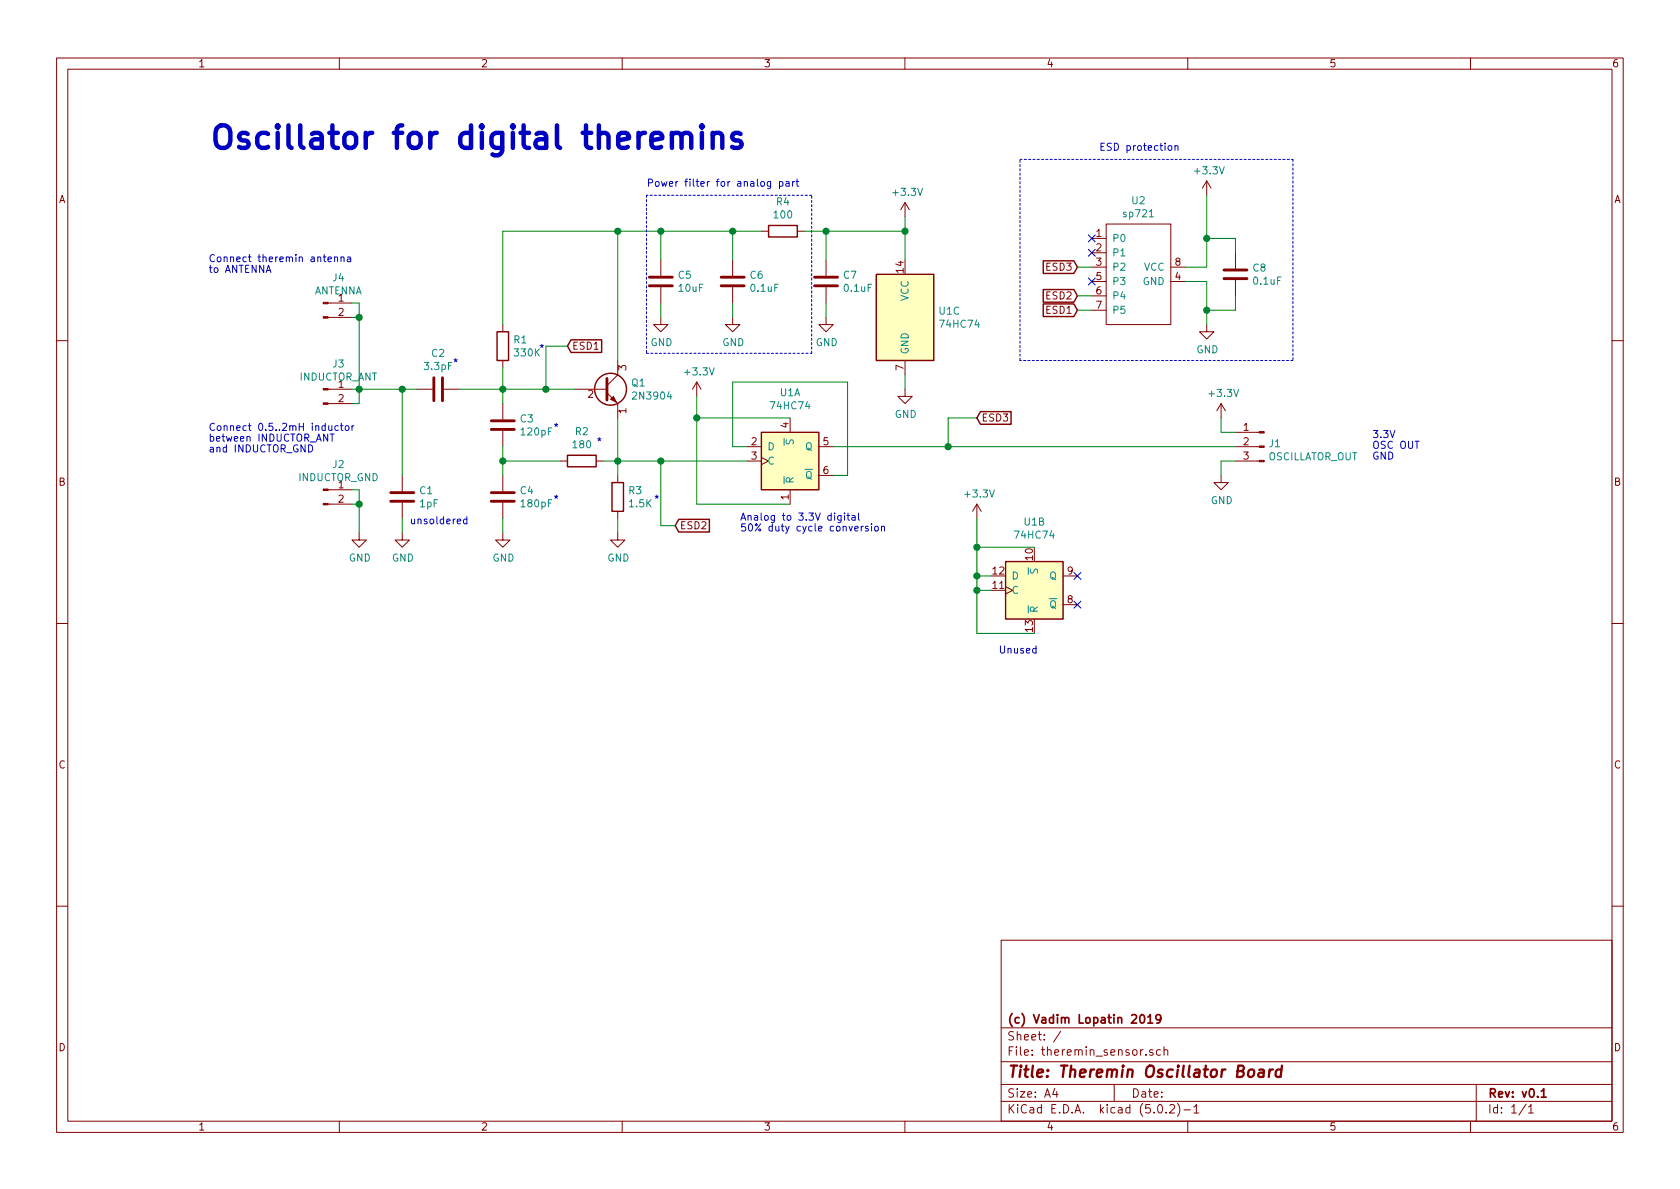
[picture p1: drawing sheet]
<svg xmlns="http://www.w3.org/2000/svg" width="297mm" height="210mm" viewBox="0 0 297 210" stroke-linecap="round" stroke-linejoin="round" font-family="sans-serif">
<g fill="none" stroke="#840000" stroke-width=".18">
<path d="M10 10.3h277v189.9h-277zM12 12.2h273v186.1h-273zM60 10.3v1.9M110 10.3v1.9M160 10.3v1.9M210 10.3v1.9M260 10.3v1.9M160 35.8v2.5M160 35.8l-.7 1.3M160 35.8l.8 1.3M195.6 39.6h11.4v17.8h-11.4zM213.4 32l-.8 1.3"/>
<path d="M213.4 32v2.5M213.4 32l.7 1.3M58 56.1h4.2M58 53.6h4.2M88.9 57.4v1.3M116.8 56.1v1.3h1.3l-1.3 1.3-1.2-1.3h1.2M116.8 46v2.8M116.8 50.8v2.8M129.5 56.1v1.3h1.3l-1.3 1.3-1.2-1.3h1.2M129.5 46v2.8M129.5 50.8v2.8M134.6 40.9h1.3"/>
<path d="M141 40.9h1.2M146 56.1v1.3h1.3l-1.3 1.3-1.2-1.3h1.2M146 46v2.8M146 50.8v2.8M193 42.2h2.6M193 44.7h2.6M193 47.2h2.6M193 49.8h2.6M193 52.3h2.6M193 54.9h2.6M207 47.2h2.5M207 49.8h2.5"/>
<path d="M213.4 57.4v1.3h1.2l-1.2 1.2-1.3-1.2h1.3M218.4 44.7v2.8M218.4 49.5v2.8M10 60.2h2M58 68.8h4.2M58 71.4h4.2M73.7 68.8h2.8M78.5 68.8h2.8M88.9 63.7v1.3M88.9 71.4v2.8M88.9 76.2v2.8M101.6 68.8h5.7"/>
<path d="M107.3 69.5l1.9 1.9v2.5M109.2 63.7v2.6l-1.9 1.9M123.2 67.6l-.8 1.2M123.2 67.6v2.5M123.2 67.6l.8 1.2M132.1 79h2.5M139.7 73.9v2.5M144.8 79h2.5M160 68.8v1.3h1.3l-1.3 1.3-1.3-1.3h1.3M160 63.7v2.6M215.9 71.4l-.8 1.2M215.9 71.4v2.5"/>
<path d="M215.9 71.4l.8 1.2M218.4 79h4.3M218.4 76.4h4.3M285 60.2h2M58 89.1h4.2M58 86.6h4.2M63.5 94.2v1.3h1.3l-1.3 1.3-1.3-1.3h1.3M71.1 94.2v1.3h1.3l-1.3 1.3-1.3-1.3h1.3M71.1 84.1v2.8M71.1 88.9v2.8M88.9 94.2v1.3h1.3l-1.3 1.3-1.3-1.3h1.3M88.9 84.1v2.8"/>
<path d="M88.9 88.9v2.8M99.1 81.5h1.2M105.4 81.5h1.3M109.2 94.2v1.3h1.3l-1.3 1.3-1.3-1.3h1.3M109.2 84.1v1.2M109.2 90.4v1.3M132.1 81.5h2.5M134.6 80.9l1.3 .6-1.3 .7M139.7 86.6v2.5M144.8 84.1h2.5M172.7 89.1l-.7 1.3M172.7 89.1v2.6"/>
<path d="M172.7 89.1l.8 1.3M215.9 84.1v1.2h1.3l-1.3 1.3-1.3-1.3h1.3M218.4 81.5h4.3M10 110.3h2M177.8 103.8l1.3 .6-1.3 .6M188 106.9h2.5M188 101.8h2.5M285 110.3h2M10 160.2h2M177 166.3h108v32h-108zM285 160.2h2M60 198.3v1.9"/>
<path d="M110 198.3v1.9M160 198.3v1.9M177 194.8h108M177 191.8h108M177 187.8h108M177 181.8h108M186.5 192.5l-.4 1h1M186.8 193v1M187.6 182.3l-1.3 2M197 191.8v3M202.6 186.5v.1M203.8 185.7a.37 .37 0 0 0-.5 .1v.2l.5 .2 .1 .1-.2 .3-.4-.1"/>
<path d="M204.8 195.5l.4-.2a.94 .94 0 0 1 0 1.5 .79 .79 0 0 1-.4-1.3zM205.2 185.7l-.5-.1-.2 .3v.6l.2 .1 .5-.1M205.8 185.7h.1a.37 .37 0 0 1 .6 .1v.8M205.8 185.1v1.5M206.2 196.7v.1M206.8 195.5l.2-.2h.4l.2 .2 .1 .3-.1 .2-.8 .8h.9M208.2 195.1a1.71 1.71 0 0 1 0 2.3M209.3 196.3h1.2M210 198.3v1.9M211.1 195.8l.4-.5v1.5M211.1 196.8h.9M260 198.3v1.9"/>
<path d="M261 191.8v6.5M269.8 195.2l-1.2 2M270.3 195.8l.4-.5v1.5M270.3 196.8h.8"/>
</g>
<path d="M201.7 179.5l.2-.1a.8 .8 0 0 1 .5 .8 .8 .8 0 0 1-.5 .7 1 1 0 0 1-.2-1.4zM202.9 179.9l.5-.5v1.5M202.9 180.9h.9M205.2 180.1l-.2 .3-.5-.1-.1-.2v-.4l.1-.2 .5-.1 .2 .2a1.19 1.19 0 0 1-.2 1.2l-.5 .1M272.5 193l.4-.5v1.5M272.5 194h.9" fill="none" stroke="#840000" stroke-width=".3"/>
<path d="M222.7 189.2h.7v1.2M223.5 189.6l-.7 .1a.4 .4 0 0 0-.3 .3 .4 .4 0 0 0 .2 .4l.7-.1M224.5 189.1l-.2 1.3M225.1 189.1a.55 .55 0 0 0-.7 .4M226.6 189.2a.68 .68 0 0 0-1 .3v.8l.3 .1 .5-.1M226.7 188.4l-.3 2" fill="none" stroke="#840000" stroke-width=".41"/>
<g fill="none" stroke="#840000" stroke-width=".25">
<path d="M135.9 39.9h5.1v2h-5.1zM87.9 58.7h2v5h-2zM154.9 48.5h10.2v15.2h-10.2zM184.5 53.7h5.4l.6 1.2-.6 1.1h-5.4zM184.5 51.2h5.4l.6 1.1-.6 1.1h-5.4zM184.5 46.1h5.4l.6 1.1-.6 1.2h-5.4zM101 60.1h5.4v2.2h-5.4l-.7-1.1zM134.6 76.4h10.2v10.2h-10.2zM173.4 72.8h5.4v2.2h-5.4l-.7-1.1zM100.3 80.5h5.1v2h-5.1zM108.2 85.3h2v5.1h-2zM120 91.8h5.4v2.3h-5.4l-.6-1.1z"/>
<path d="M177.8 99.3h10.2v10.2h-10.2z"/>
<circle cx="107.9" cy="68.8" r="2.82"/>
</g>
<g fill="none" stroke="#840000" stroke-width=".51">
<path d="M114.8 50.5h4.1M114.8 49h4.1M127.5 50.5h4.1M127.5 49h4.1M144 50.5h4.1M144 49h4.1M216.4 49.3h4.1M216.4 47.7h4.1M76.7 66.8v4.1M78.2 66.8v4.1M86.9 75.9h4M86.9 74.4h4"/>
<path d="M107.3 66.9v3.8M69.1 88.6h4.1M69.1 87.1h4.1M86.9 88.6h4M86.9 87.1h4"/>
</g>
<g fill="#840000" stroke="#840000" stroke-width=".18">
<path d="M107.9 70.6l.6-.5 .5 1z"/>
<path d="M222.7 81.4h.8v.3h-.8z"/>
<path d="M222.7 78.9h.8v.2h-.8z"/>
<path d="M222.7 76.3h.8v.3h-.8z"/>
<path d="M57.1 89h.9v.3h-.9z"/>
<path d="M57.1 86.5h.9v.2h-.9z"/>
<path d="M57.1 71.2h.9v.3h-.9z"/>
<path d="M57.1 68.7h.9v.3h-.9z"/>
<path d="M57.1 56h.9v.3h-.9z"/>
<path d="M57.1 53.5h.9v.2h-.9z"/>
</g>
<g fill="#ffffc2" stroke="#ffffc2" stroke-width=".18">
<path d="M134.6 76.4h10.2v10.2h-10.2z"/>
<path d="M154.9 48.5h10.2v15.2h-10.2z"/>
<path d="M177.8 99.3h10.2v10.2h-10.2z"/>
</g>
<g fill="none" stroke="#008400" stroke-width=".18">
<path d="M160 38.3v7.7M213.4 34.5v12.7h-3.9M62.2 53.6h1.3v17.8h-1.3M62.2 56.1h1.3M109.2 40.9v22.8M116.8 40.9v5.1M116.8 53.6v2.5M129.5 40.9v5.1M129.5 53.6v2.5M134.6 40.9h-45.7v16.5M142.2 40.9h17.8M146 40.9v5.1"/>
<path d="M146 53.6v2.5M190.5 54.9h2.5M190.5 47.2h2.5M190.5 52.3h2.5M209.5 49.8h3.9v7.6M213.4 42.2h5v2.5M218.4 52.3v2.6h-5M62.2 68.8h11.5M71.1 68.8v15.3M81.3 68.8h20.3M88.9 65v6.4M88.9 79v5.1"/>
<path d="M100.3 61.2h-3.8v7.6M109.2 73.9v10.2M123.2 73.9h16.5M123.2 70.1v19h16.5M132.1 79h-2.6v-11.4h20.4v16.5h-2.6M147.3 79h71.1M160 66.3v2.5M172.7 73.9h-5.1v5.1M215.9 73.9v2.5h2.5M62.2 89.1h1.3M62.2 86.6h1.3v7.6M71.1 91.7v2.5"/>
<path d="M88.9 81.5h10.2M88.9 91.7v2.5M106.7 81.5h25.4M109.2 91.7v2.5M116.8 81.5v11.5h2.6M172.7 96.8h10.2M172.7 91.7v20.3h10.2M218.4 81.5h-2.5v2.6M172.7 101.8h2.6M172.7 104.4h2.6"/>
</g>
<g fill="#008400" stroke="#008400" stroke-width=".25">
<circle cx="109.2" cy="81.5" r=".51"/>
<circle cx="88.9" cy="68.8" r=".51"/>
<circle cx="88.9" cy="81.5" r=".51"/>
<circle cx="160" cy="40.9" r=".51"/>
<circle cx="109.2" cy="40.9" r=".51"/>
<circle cx="116.8" cy="40.9" r=".51"/>
<circle cx="129.5" cy="40.9" r=".51"/>
<circle cx="146.1" cy="40.9" r=".51"/>
<circle cx="172.7" cy="101.8" r=".51"/>
<circle cx="172.7" cy="104.4" r=".51"/>
<circle cx="123.2" cy="73.9" r=".51"/>
<circle cx="63.5" cy="68.8" r=".51"/>
<circle cx="63.5" cy="56.1" r=".51"/>
<circle cx="63.5" cy="89.1" r=".51"/>
<circle cx="213.4" cy="54.9" r=".51"/>
<circle cx="213.4" cy="42.2" r=".51"/>
<circle cx="71.1" cy="68.8" r=".51"/>
<circle cx="116.8" cy="81.5" r=".51"/>
<circle cx="96.5" cy="68.8" r=".51"/>
<circle cx="172.7" cy="96.8" r=".51"/>
<circle cx="167.6" cy="79" r=".51"/>
</g>
<path d="M192.4 49.2l1.2 1.2M192.4 41.5l1.2 1.3M192.4 44.1l1.2 1.2M193.6 49.2l-1.2 1.2M193.6 41.5l-1.2 1.3M193.6 44.1l-1.2 1.2M189.9 101.2l1.2 1.3M189.9 106.3l1.2 1.2M191.1 101.2l-1.2 1.3M191.1 106.3l-1.2 1.2" fill="none" stroke="#000084" stroke-width=".18"/>
<path d="M203.2 38.3h.7" fill="none" stroke="#008484" stroke-width=".18"/>
<g fill="none" stroke="#0000c2" stroke-width=".18">
<path d="M136.2 32.1v1.1l-.2 .2-.3-.1M136.2 32.2l-.3-.1-.2 .2 .1 .6h.4M137.8 32.2l.4-.1 .2 .2-.1 .6h-.5M137.8 32.1v1.3M139 32.2h.5v.7M139.5 32.4l-.4 .1-.2 .1 .2 .3h.4M140.1 32.1v.8M140.5 32.1l-.4 .2M140.7 32.1h.5M140.9 31.7v1.1l.3 .1M206.6 25.9l.2-.2 .3 .1 .1 .2-.1 .5-.3 .1-.2-.1zM207.7 25.9l.2-.2 .3 .1 .1 .8"/>
<path d="M207.7 25.7v.9M47.1 48.2l.4-1.3 .4 1.3M58 45.8l.6-.1-.1-.2-.3-.1-.2 .2 .1 .6h.4M59.2 45.6l.1-.2 .3 .1 .1 .8M59.2 45.4v.9M60.3 45.6l.2-.2 .3 .1v.8M60.3 45.4v.9M61.4 45.5h.5l.1 .8M62 45.7l-.4 .1-.2 .2v.2h.6M54.6 78.7a.64 .64 0 0 1 .7 .6 .64 .64 0 0 1-.7 .6zM58.1 75.3l.1 .8h.3l.2-.1M58.4 76.8h.7"/>
<path d="M58.7 75.3v.8M58.7 76.8v1.2M59.8 75.3h-.3l-.3 .2 .1 .6h.5M60.2 75.3h.5M60.4 74.8v1.1l.3 .2M61.1 75.3h.3l.3 .2-.1 .6h-.3l-.2-.1zM62.2 75.3v.8M62.6 75.3l-.4 .2M82.5 91.8h-.3l-.3 .2 .2 .6h.4M82.5 91.4v1.2M148.7 91.2v1.1l-.2 .1-.3-.1M148.7 91.2h-.3l-.3 .2 .1 .5h.5"/>
<path d="M149.3 90.7v.2M149.3 91.2v.8M149.7 91.2h.5M149.9 90.7v1.1l.3 .2M150.6 91.2h.5l.1 .8M151.2 91.5h-.4l-.2 .2v.2h.6M151.8 90.7v1.1l.2 .2M152.3 93.1v.8M152.7 93.1l-.4 .2M153.5 93.1h-.3l-.2 .1 .1 .2 .4 .1v.3h-.5M154.1 92.6v.2M154.1 93.1v.8"/>
<path d="M154.8 93.1h.3l.1 .1v.6l-.3 .1-.3-.2zM155.9 93.2l.1-.1h.3l.1 .8M155.9 93.1v.8M183.2 114.7l-.4-.1-.2 .3 .1 .5h.5M183.2 114.2v1.3"/>
</g>
<path d="M114.3 34.5v28M143.5 34.5h-29.2M180.3 28.2h48.3M228.6 28.2v35.5M114.3 62.5h29.2M143.5 62.5v-28M180.3 63.7v-35.5M228.6 63.7h-48.3" fill="none" stroke="#0000c2" stroke-width=".18" stroke-dasharray=".4 .4"/>
<path d="M118.8 23.9a.98 .98 0 0 1 1.7 .2v2.1M120.5 24.1l.2-.4 .4-.2h.5l.4 .2 .2 .4v2.1M124.1 22.2l-.2 .2 .2 .1 .2-.1-.2-.2v.3M124.1 23.5v2.7M126 23.9a.98 .98 0 0 1 1.7 .2v2.1M126 23.5v2.7M130.9 23.7l-.3-.2h-.6l-.4 .2-.2 .4 .2 .5 .4 .2h.6l.3 .2 .2 .4-.2 .6-.3 .2h-.8l-.4-.2" fill="none" stroke="#0000c2" stroke-width=".79"/>
<text font-size="5.6" fill="#0000c2" x="36.8" y="26.4">Oscillator for digital theremins</text>
<text font-size="2.8" fill="#840000" x="178" y="190.5">Title: Theremin Oscillator Board</text>
<g font-size="2.1" fill="#840000">
<text x="178" y="184">Sheet: /</text>
<text x="178" y="181">(c) Vadim Lopatin 2019</text>
<text x="178" y="186.7">File: theremin_sensor.sch</text>
<text x="178" y="196.9">KiCad E.D.A. kicad (5.0.2)-1</text>
<text x="178" y="194.1">Size: A4</text>
<text x="200" y="194.1">Date:</text>
<text x="263" y="194.1">Rev: v0.1</text>
<text x="263" y="196.9">Id: 1/1</text>
</g>
<g font-size="1.8" fill="#840000">
<text x="35" y="11.9">1</text>
<text x="85" y="11.9">2</text>
<text x="135" y="11.9">3</text>
<text x="185" y="11.9">4</text>
<text x="235" y="11.9">5</text>
<text x="285" y="11.9">6</text>
<text x="10.4" y="35.9">A</text>
<text x="285.4" y="35.9">A</text>
<text x="193.8" y="41.9">1</text>
<text x="185.1" y="47.9">ESD3</text>
<text x="193.8" y="44.4">2</text>
<text x="193.8" y="47">3</text>
<text x="207.8" y="47">8</text>
<text x="59.8" y="53.3">1</text>
<text x="159.8" y="48.2" transform="rotate(-90 159.8 48.2)">14</text>
<text x="185.1" y="53">ESD2</text>
<text x="193.8" y="49.5">5</text>
<text x="193.8" y="52.1">6</text>
<text x="207.8" y="49.5">4</text>
<text x="59.8" y="55.9">2</text>
<text x="185.1" y="55.5">ESD1</text>
<text x="193.8" y="54.6">7</text>
<text x="101.1" y="61.8">ESD1</text>
<text x="110.7" y="65.5" transform="rotate(-90 110.7 65.5)">3</text>
<text x="159.8" y="65.5" transform="rotate(-90 159.8 65.5)">7</text>
<text x="59.8" y="68.6">1</text>
<text x="59.8" y="71.1">2</text>
<text x="104" y="70.4">2</text>
<text x="110.7" y="73.1" transform="rotate(-90 110.7 73.1)">1</text>
<text x="139.4" y="75.7" transform="rotate(-90 139.4 75.7)">4</text>
<text x="173.5" y="74.5">ESD3</text>
<text x="219.9" y="76.2">1</text>
<text x="132.9" y="78.7">2</text>
<text x="132.9" y="81.3">3</text>
<text x="145.6" y="78.7">5</text>
<text x="145.6" y="83.8">6</text>
<text x="219.9" y="78.7">2</text>
<text x="219.9" y="81.3">3</text>
<text x="10.4" y="85.9">B</text>
<text x="59.8" y="86.4">1</text>
<text x="59.8" y="88.9">2</text>
<text x="139.4" y="88.4" transform="rotate(-90 139.4 88.4)">1</text>
<text x="285.4" y="85.9">B</text>
<text x="120.2" y="93.6">ESD2</text>
<text x="175.6" y="101.6">12</text>
<text x="182.6" y="99" transform="rotate(-90 182.6 99)">10</text>
<text x="188.7" y="101.6">9</text>
<text x="175.6" y="104.1">11</text>
<text x="188.7" y="106.7">8</text>
<text x="182.6" y="111.7" transform="rotate(-90 182.6 111.7)">13</text>
<text x="10.4" y="135.9">C</text>
<text x="285.4" y="135.9">C</text>
<text x="10.4" y="185.9">D</text>
<text x="285.4" y="185.9">D</text>
<text x="35" y="199.9">1</text>
<text x="85" y="199.9">2</text>
<text x="135" y="199.9">3</text>
<text x="185" y="199.9">4</text>
<text x="235" y="199.9">5</text>
<text x="285" y="199.9">6</text>
</g>
<g font-size="1.8" fill="#0000c2">
<text x="194.3" y="26.7">ESD protection</text>
<text x="114.3" y="33">Power filter for analog part</text>
<text x="36.8" y="46.3">Connect theremin antenna</text>
<text x="36.8" y="48.3">to ANTENNA</text>
<text x="80" y="64.8">*</text>
<text x="95.2" y="62.2">*</text>
<text x="36.8" y="76.2">Connect 0.5..2mH inductor</text>
<text x="97.8" y="76.2">*</text>
<text x="242.6" y="77.5">3.3V</text>
<text x="36.8" y="78.1">between INDUCTOR_ANT</text>
<text x="36.8" y="80">and INDUCTOR_GND</text>
<text x="105.4" y="78.7">*</text>
<text x="242.6" y="79.4">OSC OUT</text>
<text x="242.6" y="81.3">GND</text>
<text x="97.8" y="88.9">*</text>
<text x="115.6" y="88.9">*</text>
<text x="72.4" y="92.7">unsoldered</text>
<text x="130.8" y="92.1">Analog to 3.3V digital</text>
<text x="130.8" y="94">50% duty cycle conversion</text>
<text x="176.5" y="115.6">Unused</text>
</g>
<g font-size="1.8" fill="#008484">
<text x="158.1" y="34.6">+3.3V</text>
<text x="211.4" y="30.8">+3.3V</text>
<text x="137" y="38.6">100</text>
<text x="137.3" y="36.3">R4</text>
<text x="198.8" y="38.4">sp721</text>
<text x="200.2" y="36.1">U2</text>
<text x="196.6" y="42.8">P0</text>
<text x="196.6" y="45.3">P1</text>
<text x="196.6" y="47.9">P2</text>
<text x="202.3" y="47.9">VCC</text>
<text x="55.5" y="52.1">ANTENNA</text>
<text x="58.9" y="49.8">J4</text>
<text x="120" y="49.3">C5</text>
<text x="120.1" y="51.6">10uF</text>
<text x="132.7" y="49.3">C6</text>
<text x="132.8" y="51.6">0.1uF</text>
<text x="149.2" y="49.3">C7</text>
<text x="149.4" y="51.6">0.1uF</text>
<text x="160.7" y="53.3" transform="rotate(-90 160.7 53.3)">VCC</text>
<text x="196.6" y="50.4">P3</text>
<text x="196.6" y="53">P4</text>
<text x="202.1" y="50.4">GND</text>
<text x="221.6" y="48">C8</text>
<text x="221.7" y="50.3">0.1uF</text>
<text x="166.1" y="55.6">U1C</text>
<text x="166.4" y="58">74HC74</text>
<text x="196.6" y="55.5">P5</text>
<text x="58.9" y="65">J3</text>
<text x="75.2" y="65.4">3.3pF</text>
<text x="76.4" y="63.1">C2</text>
<text x="90.9" y="60.7">R1</text>
<text x="91.1" y="63">330K</text>
<text x="115" y="61.2">GND</text>
<text x="127.7" y="61.2">GND</text>
<text x="144.2" y="61.2">GND</text>
<text x="160.7" y="62.7" transform="rotate(-90 160.7 62.7)">GND</text>
<text x="211.5" y="62.5">GND</text>
<text x="52.9" y="67.3">INDUCTOR_ANT</text>
<text x="111.7" y="68.3">Q1</text>
<text x="112.2" y="70.7">2N3904</text>
<text x="121.2" y="66.4">+3.3V</text>
<text x="137.9" y="70.1">U1A</text>
<text x="213.9" y="70.2">+3.3V</text>
<text x="92" y="74.7">C3</text>
<text x="92.3" y="77">120pF</text>
<text x="101.8" y="77">R2</text>
<text x="136.5" y="72.4">74HC74</text>
<text x="158.2" y="73.9">GND</text>
<text x="58.9" y="82.8">J2</text>
<text x="101.4" y="79.3">180</text>
<text x="135.6" y="79.6">D</text>
<text x="135.6" y="82.2">C</text>
<text x="140.3" y="78.6" transform="rotate(-90 140.3 78.6)">S</text>
<text x="142.4" y="79.6">Q</text>
<text x="224.1" y="81.4">OSCILLATOR_OUT</text>
<text x="224.4" y="79.1">J1</text>
<text x="52.7" y="85.1">INDUCTOR_GND</text>
<text x="74.2" y="87.4">C1</text>
<text x="74.3" y="89.7">1pF</text>
<text x="92" y="87.4">C4</text>
<text x="92.3" y="89.7">180pF</text>
<text x="111.2" y="87.4">R3</text>
<text x="111.4" y="89.7">1.5K</text>
<text x="140.3" y="85.6" transform="rotate(-90 140.3 85.6)">R</text>
<text x="142.4" y="84.7">Q</text>
<text x="170.8" y="88">+3.3V</text>
<text x="214.1" y="89.1">GND</text>
<text x="179.7" y="95.2">74HC74</text>
<text x="181.1" y="92.9">U1B</text>
<text x="61.7" y="99.3">GND</text>
<text x="69.3" y="99.3">GND</text>
<text x="87.1" y="99.3">GND</text>
<text x="107.4" y="99.3">GND</text>
<text x="183.5" y="101.5" transform="rotate(-90 183.5 101.5)">S</text>
<text x="178.8" y="105">C</text>
<text x="178.8" y="102.5">D</text>
<text x="185.6" y="107.6">Q</text>
<text x="185.6" y="102.5">Q</text>
<text x="183.5" y="108.5" transform="rotate(-90 183.5 108.5)">R</text>
</g>
</svg>
